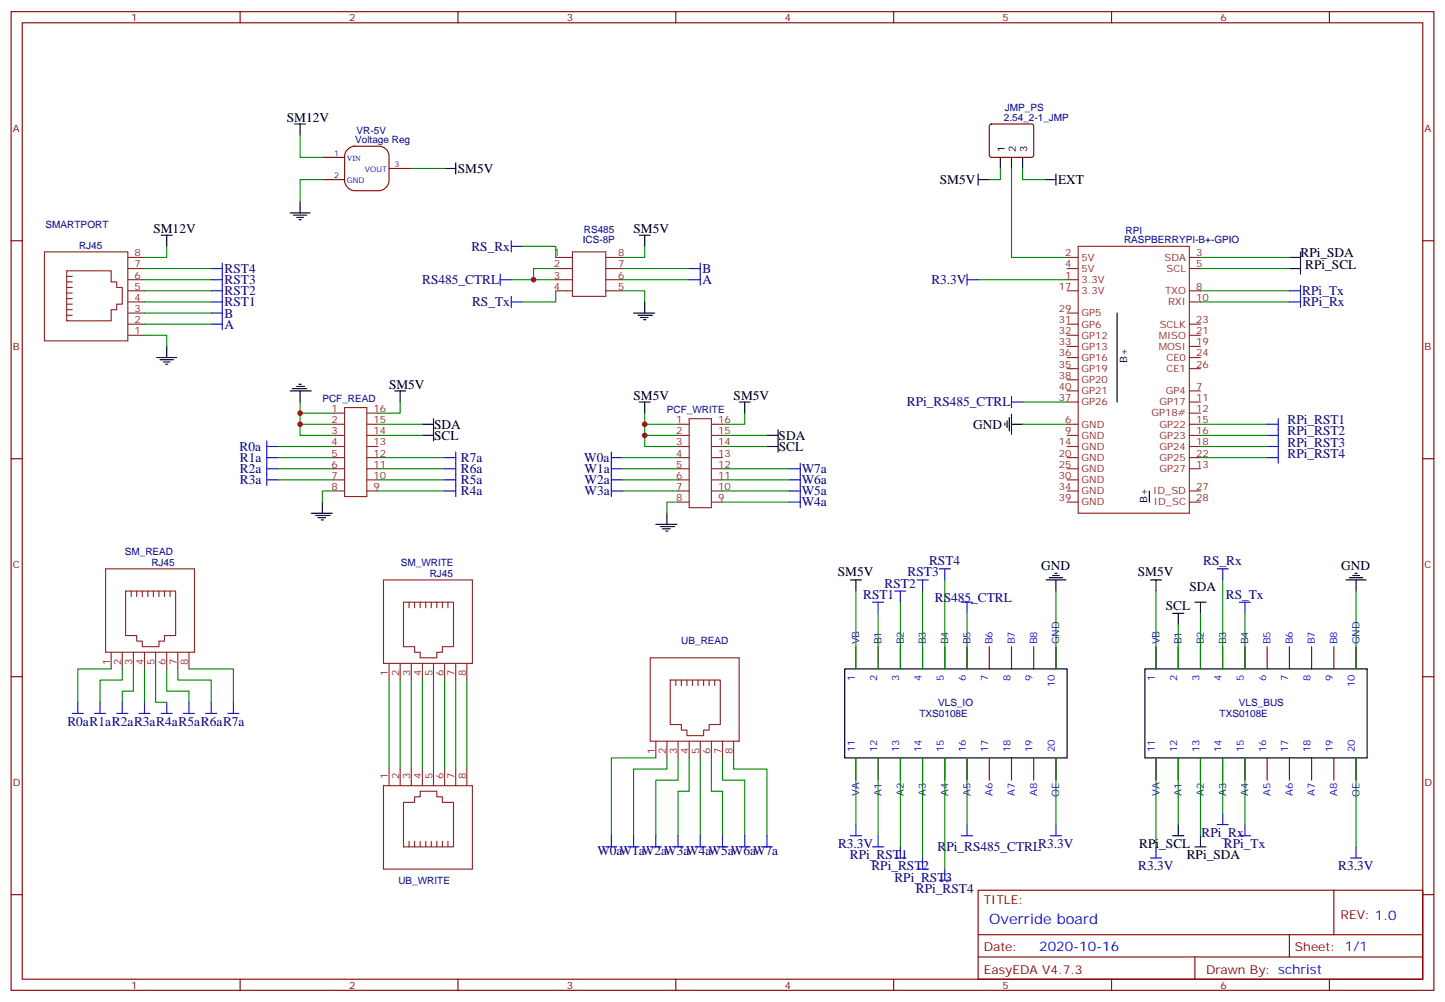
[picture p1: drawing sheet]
<svg xmlns="http://www.w3.org/2000/svg" width="459mm" height="318mm" viewBox="0 0 459 318" stroke-linecap="round" stroke-linejoin="round" font-family="sans-serif">
<g fill="none" stroke="#870000" stroke-width=".35">
<path d="M3.5 3.7h451.6v310.4h-451.6zM7.1 7.2h444.5v303.4h-444.5zM76.2 3.7v3.5M145.3 3.7v3.5M214.5 3.7v3.5M283.6 3.7v3.5M352.8 3.7v3.5M421.9 3.7v3.5M314.2 39.5l.5-.2h12.7l.5 .2 .2 .5-.1 9.5-.6 .4h-13l-.4-.7v-9.2zM3.5 76.4h3.6M451.6 76.4h3.5M3.5 145.5h3.6"/>
<path d="M451.6 145.5h3.5M3.5 214.7h3.6M271.6 205.1v7.1M278.7 205.1v7.1M285.8 205.1v7.1M292.8 205.1v7.1M299.9 205.1v7.1M306.9 205.1v7.1M314 205.1v7.1M321 205.1v7.1M328.1 205.1v7.1M335.1 205.1v7.1"/>
<path d="M366.9 205.1v7.1M373.9 205.1v7.1M381 205.1v7.1M388.1 205.1v7.1M395.1 205.1v7.1M402.2 205.1v7.1M409.2 205.1v7.1M416.3 205.1v7.1M423.3 205.1v7.1M430.4 205.1v7.1M451.6 214.7h3.5M271.6 240.4v7.1"/>
<path d="M278.7 240.4v7.1M285.8 240.4v7.1M292.8 240.4v7.1M299.9 240.4v7.1M306.9 240.4v7.1M314 240.4v7.1M321 240.4v7.1M328.1 240.4v7.1M335.1 240.4v7.1M366.9 240.4v7.1M373.9 240.4v7.1M381 240.4v7.1"/>
<path d="M388.1 240.4v7.1M395.1 240.4v7.1M402.2 240.4v7.1M409.2 240.4v7.1M416.3 240.4v7.1M423.3 240.4v7.1M430.4 240.4v7.1M3.5 283.8h3.6M310.4 282.4h141.2v28.2h-141.2zM310.4 296.5h141.2M409.2 296.5v7.1M423.3 282.4v14.1"/>
<path d="M451.6 283.8h3.5M76.2 310.6v3.5M145.3 310.6v3.5M214.5 310.6v3.5M283.6 310.6v3.5M310.4 303.6h141.2M352.8 310.6v3.5M379.2 303.6v7M421.9 310.6v3.5"/>
</g>
<g fill="none" stroke="#008700" stroke-width=".35">
<path d="M321 53.4v28.3h17.7M52.9 78.1v3.6h-7M165.8 78.1h10.6v3.6M204.6 78.1v3.6h-7M45.9 92.3h21.1M45.9 95.8h21.1M45.9 99.3h21.1M45.9 88.7h21.1M45.9 85.2h21.1M162.3 88.7h14.1M176.4 92.3v3.5h-10.6M176.4 85.2h-7.1v3.5"/>
<path d="M197.6 92.3h7v3.5M197.6 88.7h21.1M197.6 85.2h21.1M381 92.3h28.2M381 95.8h28.2M45.9 106.4h7v3.5M45.9 102.8h21.1M95.2 127.5v3.6h10.6M95.2 131.1v3.5h10.6M95.2 134.6v3.5h10.6M119.9 138.1h14.2M119.9 134.6h14.2"/>
<path d="M127 127.5v3.6h-7.1M204.6 138.1v3.5h10.6M204.6 134.6v3.5h10.6M204.6 131.1v3.5h10.6M229.3 138.1h14.1M236.4 131.1v3.5h-7.1M88.2 141.6h17.6M88.2 145.2h17.6M88.2 148.7h17.6M88.2 152.2h17.6M105.8 155.8h-3.5v3.5M119.9 145.2h21.2"/>
<path d="M119.9 148.7h21.2M119.9 152.2h21.2M119.9 155.8h21.2M197.6 145.2h17.6M197.6 148.7h17.6M197.6 152.2h17.6M197.6 155.8h17.6M215.2 159.3h-3.5v3.5M229.3 141.6h14.1M229.3 148.7h21.2M229.3 152.2h21.2M229.3 155.8h21.2"/>
<path d="M229.3 159.3h21.2M35.3 212.2h-10.6v10.6M38.8 212.2v3.5h-7.1v7.1M42.3 212.2v7.1h-3.5v3.5M45.9 212.2v10.6M49.4 212.2v10.6h3.5M52.9 212.2v7.1h7.1v3.5M56.4 212.2v3.5h10.6v7.1M60 212.2h14.1v10.6M123.5 215.7v28.2M127 215.7v28.2M130.5 215.7v28.2"/>
<path d="M134.1 215.7v28.2M137.6 215.7v28.2M141.1 215.7v28.2M144.6 215.7v28.2M148.2 215.7v28.2M208.1 240.4h-14.1v24.7M211.7 240.4v3.5h-10.6v21.2M215.2 240.4v7.1h-7.1v17.6M218.7 240.4v10.6h-3.5v14.1M222.2 240.4v24.7M225.8 240.4v10.6h3.5v14.1M229.3 240.4v7.1h7.1v17.6"/>
<path d="M232.8 240.4v3.5h10.6v21.2"/>
</g>
<g fill="none" stroke="#8c2424" stroke-width=".35">
<path d="M14.1 79.9h26.5v28.2h-26.5zM181.7 79.9h10.6v14.1h-10.6zM21.2 98.2h1.7M21.2 96.5h1.7M21.2 94.7h1.7M21.2 93h1.7M21.2 91.2h1.7M21.2 89.4h1.7M21.2 87.7h1.7M21.2 85.9h14.1v3.5h1.7v1.8h1.8v5.3h-1.8v1.7h-1.7v3.6h-14.1zM40.6 99.3h5.3M40.6 95.8h5.3"/>
<path d="M40.6 92.3h5.3M40.6 88.7h5.3M40.6 85.2h5.3M40.6 81.7h5.3M176.4 92.3h5.3M176.4 88.7h5.3M176.4 85.2h5.3M176.4 81.7h5.3M192.3 92.3h5.3M192.3 88.7h5.3M192.3 85.2h5.3M192.3 81.7h5.3"/>
<path d="M21.2 100h1.7M40.6 106.4h5.3M40.6 102.8h5.3M105.8 134.6h3.6M105.8 138.1h3.6M105.8 131.1h3.6M109.4 129.3h7v28.2h-7zM116.4 134.6h3.5M116.4 138.1h3.5M116.4 131.1h3.5M215.2 134.6h3.5M215.2 138.1h3.5"/>
<path d="M218.7 132.8h7.1v28.2h-7.1zM225.8 134.6h3.5M225.8 138.1h3.5M105.8 141.6h3.6M105.8 145.2h3.6M105.8 148.7h3.6M105.8 152.2h3.6M105.8 155.8h3.6M116.4 141.6h3.5M116.4 145.2h3.5M116.4 148.7h3.5M116.4 152.2h3.5"/>
<path d="M116.4 155.8h3.5M215.2 141.6h3.5M215.2 145.2h3.5M215.2 148.7h3.5M215.2 152.2h3.5M215.2 155.8h3.5M215.2 159.3h3.5M225.8 141.6h3.5M225.8 145.2h3.5M225.8 148.7h3.5M225.8 152.2h3.5M225.8 155.8h3.5"/>
<path d="M225.8 159.3h3.5M33.5 180.4h28.2v26.5h-28.2zM39.9 187.5h15.8v14.1h-3.5v1.8h-1.8v1.7h-5.2v-1.7h-1.8v-1.8h-3.5zM41.6 187.5v1.8M43.4 187.5v1.8M45.2 187.5v1.8M46.9 187.5v1.8M48.7 187.5v1.8M50.4 187.5v1.8M52.2 187.5v1.8M54 187.5v1.8M121.7 184h28.2v26.4h-28.2z"/>
<path d="M128.1 191h15.8v14.1h-3.5v1.8h-1.8v1.8h-5.3v-1.8h-1.7v-1.8h-3.5zM129.8 191v1.8M131.6 191v1.8M133.3 191v1.8M135.1 191v1.8M136.9 191v1.8M138.6 191v1.8M140.4 191v1.8M142.2 191v1.8M35.3 206.9v5.3M38.8 206.9v5.3M42.3 206.9v5.3"/>
<path d="M45.9 206.9v5.3M49.4 206.9v5.3M52.9 206.9v5.3M56.4 206.9v5.3M60 206.9v5.3M123.5 210.4v5.3M127 210.4v5.3M130.5 210.4v5.3M134.1 210.4v5.3M137.6 210.4v5.3M141.1 210.4v5.3M144.6 210.4v5.3"/>
<path d="M148.2 210.4v5.3M206.4 208.7h28.2v26.4h-28.2zM212.7 215.7h15.9v14.1h-3.5v1.8h-1.8v1.8h-5.3v-1.8h-1.7v-1.8h-3.6zM214.5 215.7v1.8M216.3 215.7v1.8M218 215.7v1.8M219.8 215.7v1.8M221.5 215.7v1.8M223.3 215.7v1.8M225.1 215.7v1.8M226.8 215.7v1.8M208.1 235.1v5.3"/>
<path d="M211.7 235.1v5.3M215.2 235.1v5.3M218.7 235.1v5.3M222.2 235.1v5.3M225.8 235.1v5.3M229.3 235.1v5.3M232.8 235.1v5.3M121.7 249.2h28.2v26.5h-28.2zM123.5 243.9v5.3M127 243.9v5.3M128.1 254.5h3.5v-1.7h1.7v-1.8h5.3v1.8h1.8v1.7h3.5v14.1h-15.8zM130.5 243.9v5.3"/>
<path d="M134.1 243.9v5.3M137.6 243.9v5.3M141.1 243.9v5.3M144.6 243.9v5.3M148.2 243.9v5.3M129.8 266.9v1.7M131.6 266.9v1.7M133.3 266.9v1.7M135.1 266.9v1.7M136.9 266.9v1.7M138.6 266.9v1.7M140.4 266.9v1.7"/>
<path d="M142.2 266.9v1.7"/>
</g>
<g fill="none" stroke="#00f" stroke-width=".35">
<path d="M162.3 78.1h3.5M162.3 76.4v3.5M67 88.7h3.6M67 92.3h3.6M67 95.8h3.6M67 99.3h3.6M67 85.2h3.6M70.6 83.4v21.2M158.7 88.7h3.6M158.7 87v3.5M162.3 95.8h3.5M162.3 94v3.5"/>
<path d="M218.7 88.7h3.5M218.7 85.2h3.5M222.2 83.4v7.1M306.9 88.7h3.5M306.9 87v3.5M409.2 92.3h3.5M409.2 95.8h3.5M412.7 90.5v7M67 102.8h3.6M84.7 139.9v14.1M321 127.5h3.6M321 125.8v3.5"/>
<path d="M402.2 134.6h3.5M402.2 138.1h3.5M405.7 132.8v14.1M84.7 148.7h3.5M84.7 152.2h3.5M84.7 145.2h3.5M84.7 141.6h3.5M141.1 148.7h3.5M141.1 152.2h3.5M141.1 155.8h3.5M141.1 145.2h3.5M144.6 143.4v14.1"/>
<path d="M194 143.4v14.1M194 148.7h3.6M194 152.2h3.6M194 155.8h3.6M194 145.2h3.6M250.5 148.7h3.5M250.5 152.2h3.5M250.5 155.8h3.5M250.5 159.3h3.5M254 146.9v14.1M402.2 145.2h3.5M402.2 141.6h3.5"/>
<path d="M22.9 226.3h3.6M24.7 222.8v3.5M30 226.3h3.5M31.7 222.8v3.5M37 226.3h3.6M38.8 222.8v3.5M44.1 226.3h3.5M45.9 222.8v3.5M51.2 226.3h3.5M52.9 222.8v3.5M58.2 226.3h3.5M60 222.8v3.5"/>
<path d="M65.3 226.3h3.5M67 222.8v3.5M72.3 226.3h3.5M74.1 222.8v3.5M192.3 268.6h3.5M194 265.1v3.5M199.3 268.6h3.5M201.1 265.1v3.5M206.4 268.6h3.5M208.1 265.1v3.5M213.4 268.6h3.6M215.2 265.1v3.5"/>
<path d="M220.5 268.6h3.5M222.2 265.1v3.5M227.5 268.6h3.6M229.3 265.1v3.5M234.6 268.6h3.5M236.4 265.1v3.5M241.7 268.6h3.5M243.4 265.1v3.5"/>
</g>
<g fill="none" stroke="#000" stroke-width=".35">
<path d="M317.5 49.9v3.5M321 49.9v3.5M324.6 49.9v3.5M331.6 57h3.5M335.1 55.2v3.5M51.2 74.6h3.5M52.9 74.6v3.5M202.8 74.6h3.6M204.6 74.6v3.5M412.7 79.9v7.1M201.1 99.3h6.7M204.6 95.8v3.5"/>
<path d="M409.2 81.7h3.5M409.2 85.2h3.5M49.7 113.4h6.4M50.8 114.1h4.2M51.9 114.8h2.1M52.6 115.5h.7M52.9 109.9v3.5M202.5 100h4.6M203.2 100.7h2.5M204.3 101.4h.7M92.1 124h6.7M92.8 123.3h4.6"/>
<path d="M94.2 122.6h2.5M94.9 121.9h.7M95.2 124v3.5M125.2 124h3.6M127 124v3.5M134.1 134.6h3.5M134.1 138.1h3.5M137.6 132.8v7.1M202.8 127.5h3.6M204.6 127.5v3.6M234.6 127.5h3.5M236.4 127.5v3.6"/>
<path d="M243.4 138.1h3.5M246.9 136.3v7.1M318.9 134.2v.7M319.6 133.5v2.1M320.3 132.5v4.2M321 134.6h3.6M321 131.4v6.4M102.3 159.3v3.5M243.4 141.6h3.5M98.8 162.8h6.7M100.2 163.5h4.6M100.9 164.2h2.5"/>
<path d="M102 164.9h.7M208.1 166.3h6.7M209.5 167h4.6M210.3 167.7h2.4M211.3 168.5h.7M211.7 162.8v3.5M268.1 212.2h70.6v28.2h-70.6zM363.4 212.2h70.5v28.2h-70.5z"/>
</g>
<path d="M110.2 47.6a3.4 3.4 0 0 1 2.3-1.2h7.8a3.2 3.2 0 0 1 3.2 3.2v7.7a3.4 3.4 0 0 1-3.2 3.2h-7.8a3.4 3.4 0 0 1-3.1-3.2v-7.7l.1-.8z" fill="#fff" stroke="#870000" stroke-width=".35"/>
<path d="M102.3 49.9h7.1M102.3 57h7.1M123.5 53.4h7" fill="none" stroke="#870000" stroke-width=".35"/>
<g fill="none" stroke="#000" stroke-width=".35">
<path d="M93.5 39.3h3.5M95.2 39.3v3.6M141.1 53.4h3.5M144.6 51.7v3.5M310.4 57h3.6M310.4 55.2v3.5M92.1 67.6h6.3M93.1 68.3h4.3M94.2 69h2.1M94.9 69.7h.7M95.2 64v3.6M354.5 99.3v28.2"/>
<path d="M364.8 155.8v3.5M269.9 184h3.5M271.6 184v3.5M332 184h6.3M333 183.3h4.3M334.1 182.6h2.1M334.8 181.9h.7M335.1 184v3.5M365.1 184h3.6M366.9 184v3.5M372.2 194.6h3.5M373.9 194.6v3.5"/>
<path d="M379.2 191h3.6M381 191v3.6M427.2 184h6.4M428.3 183.3h4.2M429.3 182.6h2.1M430 181.9h.7M430.4 184v3.5M372.2 265.1h3.5M373.9 261.6v3.5M379.2 268.6h3.6M381 265.1v3.5"/>
</g>
<g fill="none" stroke="#008700" stroke-width=".35">
<path d="M95.2 42.9v7h7.1M102.3 57h-7.1v7M130.5 53.4h10.6M317.5 53.4v3.6h-3.5M324.6 53.4v3.6h7M310.4 88.7h28.3M381 85.2h28.2M381 81.7h28.2M324.6 134.6h14.1M324.6 127.5h14.1M381 134.6h21.2M381 138.1h21.2"/>
<path d="M381 141.6h21.2M381 145.2h21.2M271.6 187.5v24.7M278.7 194.6v17.6M285.8 191v21.2M292.8 187.5v24.7M299.9 184v28.2M306.9 194.6v17.6M335.1 187.5v24.7M366.9 187.5v24.7M373.9 198.1v14.1M381 194.6v17.6"/>
<path d="M388.1 184v28.2M395.1 194.6v17.6M430.4 187.5v24.7M271.6 240.4v21.2M278.7 240.4v24.7M285.8 240.4v28.2M292.8 240.4v31.8M299.9 240.4v35.3M306.9 240.4v21.2M335.1 240.4v21.2M366.9 240.4v28.2M373.9 240.4v21.2"/>
<path d="M381 240.4v24.7M388.1 240.4v17.7M395.1 240.4v21.2M430.4 240.4v28.2"/>
</g>
<g fill="none" stroke="#8c2424" stroke-width=".35">
<path d="M342.2 78.1h35.3v84.7h-35.3zM338.7 88.7h3.5M338.7 81.7h3.5M338.7 85.2h3.5M338.7 92.3h3.5M338.7 99.3h3.5M377.5 81.7h3.5M377.5 85.2h3.5M377.5 92.3h3.5M377.5 95.8h3.5M338.7 109.9h3.5M338.7 106.4h3.5"/>
<path d="M338.7 102.8h3.5M338.7 116.9h3.5M338.7 113.4h3.5M377.5 109.9h3.5M377.5 106.4h3.5M377.5 102.8h3.5M377.5 116.9h3.5M377.5 113.4h3.5M338.7 124h3.5M338.7 138.1h3.5M338.7 127.5h3.5M338.7 134.6h3.5"/>
<path d="M338.7 120.5h3.5M377.5 124h3.5M377.5 138.1h3.5M377.5 127.5h3.5M377.5 134.6h3.5M377.5 131.1h3.5M338.7 148.7h3.5M338.7 145.2h3.5M338.7 141.6h3.5M338.7 152.2h3.5M338.7 155.8h3.5M338.7 159.3h3.5"/>
<path d="M377.5 148.7h3.5M377.5 145.2h3.5M377.5 141.6h3.5M377.5 155.8h3.5M377.5 159.3h3.5"/>
</g>
<g fill="none" stroke="#00f" stroke-width=".35">
<path d="M276.9 191h3.6M278.7 191v3.6M284 187.5h3.5M285.8 187.5v3.5M291 184h3.6M292.8 184v3.5M298.1 180.4h3.5M299.9 180.4v3.6M305.2 191h3.5M306.9 191v3.6M386.3 180.4h3.5M388.1 180.4v3.6"/>
<path d="M393.3 191h3.6M395.1 191v3.6M388.1 258.1v3.5M269.9 265.1h3.5M271.6 261.6v3.5M276.9 268.6h3.6M278.7 265.1v3.5M284 272.2h3.5M285.8 268.6v3.6M291 275.7h3.6M292.8 272.2v3.5M298.1 279.2h3.5"/>
<path d="M299.9 275.7v3.5M305.2 265.1h3.5M306.9 261.6v3.5M333.4 265.1h3.5M335.1 261.6v3.5M365.1 272.2h3.6M366.9 268.6v3.6M386.3 261.6h3.5M393.3 265.1h3.6M395.1 261.6v3.5M428.6 272.2h3.6M430.4 268.6v3.6"/>
</g>
<g fill="#c00">
<circle cx="204.6" cy="138.1" r=".88"/>
<circle cx="204.6" cy="134.6" r=".88"/>
<circle cx="95.3" cy="131.1" r=".88"/>
<circle cx="95.3" cy="134.6" r=".88"/>
<circle cx="169.3" cy="88.7" r=".88"/>
</g>
<text font-size="4.6" fill="#00f" x="314" y="293">Override board</text>
<g font-size="4.2">
<text x="91" y="38.6">SM12V</text>
<text x="145.3" y="54.9">SM5V</text>
<text x="298.3" y="58.4">SM5V</text>
<text x="335.8" y="58.4">EXT</text>
<text x="48.7" y="73.9">SM12V</text>
<text x="201.1" y="73.9">SM5V</text>
<text x="412.7" y="81.7">RPi_SDA</text>
<text x="414.3" y="85.2">RPi_SCL</text>
<text x="123.5" y="123.3">SM5V</text>
<text x="201.1" y="126.8">SM5V</text>
<text x="232.8" y="126.8">SM5V</text>
<text x="137.8" y="136">SDA</text>
<text x="308.9" y="136">GND</text>
<text x="137.8" y="139.5">SCL</text>
<text x="247.1" y="139.5">SDA</text>
<text x="247.2" y="143">SCL</text>
<text x="265.9" y="182.9">SM5V</text>
<text x="330.4" y="180.7">GND</text>
<text x="361.1" y="182.9">SM5V</text>
<text x="425.7" y="180.7">GND</text>
<text x="377.5" y="187.5">SDA</text>
<text x="370" y="193.4">SCL</text>
<text x="361.6" y="269.1">RPi_SCL</text>
<text x="376.7" y="272.6">RPi_SDA</text>
</g>
<g font-size="4.2" fill="#000080">
<text x="149.6" y="79.6">RS_Rx</text>
<text x="71.3" y="86.6">RST4</text>
<text x="222.9" y="86.6">B</text>
<text x="71.3" y="93.7">RST2</text>
<text x="71.3" y="90.1">RST3</text>
<text x="134" y="90.1">RS485_CTRL</text>
<text x="222.9" y="90.1">A</text>
<text x="295.6" y="90.1">R3.3V</text>
<text x="413.3" y="93.7">RPi_Tx</text>
<text x="71.2" y="100.7">B</text>
<text x="71.3" y="97.2">RST1</text>
<text x="149.8" y="97.2">RS_Tx</text>
<text x="413.4" y="97.2">RPi_Rx</text>
<text x="71.2" y="104.3">A</text>
<text x="287.8" y="128.9">RPi_RS485_CTRL</text>
<text x="408.6" y="134.6">RPi_RST1</text>
<text x="76" y="143.1">R0a</text>
<text x="408.6" y="141.6">RPi_RST3</text>
<text x="408.6" y="138.1">RPi_RST2</text>
<text x="76.1" y="146.6">R1a</text>
<text x="146.3" y="146.6">R7a</text>
<text x="185.4" y="146.6">W0a</text>
<text x="408.6" y="145.2">RPi_RST4</text>
<text x="76.1" y="150.1">R2a</text>
<text x="76.1" y="153.6">R3a</text>
<text x="146.3" y="153.6">R5a</text>
<text x="146.3" y="150.1">R6a</text>
<text x="185.5" y="153.6">W2a</text>
<text x="185.5" y="150.1">W1a</text>
<text x="254.5" y="150.1">W7a</text>
<text x="254.5" y="153.6">W6a</text>
<text x="146.3" y="157.1">R4a</text>
<text x="185.5" y="157.1">W3a</text>
<text x="254.5" y="157.1">W5a</text>
<text x="254.5" y="160.7">W4a</text>
<text x="294.9" y="179.3">RST4</text>
<text x="381.9" y="179.3">RS_Rx</text>
<text x="288" y="182.9">RST3</text>
<text x="273.9" y="189.9">RST1</text>
<text x="280.8" y="186.4">RST2</text>
<text x="296.7" y="191">RS485_CTRL</text>
<text x="389.1" y="189.9">RS_Tx</text>
<text x="21.4" y="230.4">R0aR1aR2aR3aR4aR5aR6aR7a</text>
<text x="266" y="269.1">R3.3V</text>
<text x="381.3" y="265.5">RPi_Rx</text>
<text x="388.5" y="269.1">RPi_Tx</text>
<text x="189.6" y="271.4">W0aW1aW2aW3aW4aW5aW6aW7a</text>
<text x="269.7" y="272.6">RPi_RST1</text>
<text x="297.6" y="270.1">RPi_RS485_CTRLR3.3V</text>
<text x="276.6" y="276.1">RPi_RST2</text>
<text x="283.9" y="279.6">RPi_RST3</text>
<text x="361.2" y="276.1">R3.3V</text>
<text x="424.7" y="276.1">R3.3V</text>
<text x="290.7" y="283.2">RPi_RST4</text>
</g>
<text font-size="4.2" fill="#00f" x="329.8" y="301.8">2020-10-16</text>
<g font-size="3.9" fill="#800">
<text x="312.2" y="286.6">TITLE:</text>
<text x="425.4" y="291.6">REV: 1.0</text>
<text x="312.2" y="301.8">Date:</text>
<text x="411" y="301.8">Sheet: 1/1</text>
<text x="312.2" y="308.9">EasyEDA V4.7.3</text>
<text x="382.8" y="308.9">Drawn By: schrist</text>
</g>
<g font-size="3.2" fill="#800">
<text x="41.6" y="6.7">1</text>
<text x="110.8" y="6.7">2</text>
<text x="179.9" y="6.7">3</text>
<text x="249.1" y="6.7">4</text>
<text x="318.2" y="6.7">5</text>
<text x="387.3" y="6.7">6</text>
<text x="4.1" y="41.8">A</text>
<text x="452.1" y="41.8">A</text>
<text x="4.1" y="110.9">B</text>
<text x="452.1" y="110.9">B</text>
<text x="4.1" y="180.1">C</text>
<text x="452.1" y="180.1">C</text>
<text x="4.1" y="249.2">D</text>
<text x="452.1" y="249.2">D</text>
<text x="41.6" y="313.6">1</text>
<text x="110.8" y="313.6">2</text>
<text x="179.9" y="313.6">3</text>
<text x="249.1" y="313.6">4</text>
<text x="318.2" y="313.6">5</text>
<text x="387.3" y="313.6">6</text>
</g>
<g font-size="3.2" fill="#000080">
<text x="319" y="35.1">JMP_PS</text>
<text x="318.6" y="38.3">2.54_2-1_JMP</text>
<text x="112.7" y="45.3">Voltage Reg</text>
<text x="113.2" y="42.4">VR-5V</text>
<text x="14.5" y="72.4">SMARTPORT</text>
<text x="184.9" y="77.1">ICS-8P</text>
<text x="185.3" y="73.9">RS485</text>
<text x="356.7" y="77.1">RASPBERRYPI-B+-GPIO</text>
<text x="357.2" y="74.1">RPI</text>
<text x="25.1" y="78.8">RJ45</text>
<text x="102.3" y="127.5">PCF_READ</text>
<text x="211.7" y="131.1">PCF_WRITE</text>
<text x="39.6" y="176.2">SM_READ</text>
<text x="48" y="179.4">RJ45</text>
<text x="127.2" y="179.5">SM_WRITE</text>
<text x="136.4" y="182.9">RJ45</text>
<text x="216.2" y="204.4">UB_READ</text>
<text x="291.8" y="227.5">TXS0108E</text>
<text x="297.7" y="224">VLS_IO</text>
<text x="387.1" y="227.5">TXS0108E</text>
<text x="393.2" y="224">VLS_BUS</text>
<text x="126.4" y="280.3">UB_WRITE</text>
</g>
<g font-size="3.2">
<text x="318.9" y="48.2" transform="rotate(-90 318.9 48.2)">1</text>
<text x="322.4" y="48.2" transform="rotate(-90 322.4 48.2)">2</text>
<text x="326" y="48.2" transform="rotate(-90 326 48.2)">3</text>
<text x="357.7" y="115.2" transform="rotate(-90 357.7 115.2)">B+</text>
<text x="364.1" y="159.6" transform="rotate(-90 364.1 159.6)">B+</text>
</g>
<g font-size="3.2" fill="#8d2323">
<text x="42.7" y="81.3">8</text>
<text x="175.8" y="81.3">1</text>
<text x="196.1" y="81.3">8</text>
<text x="338.1" y="81.3">2</text>
<text x="343.3" y="82.7">5V</text>
<text x="369.6" y="82.7">SDA</text>
<text x="379.6" y="81.3">3</text>
<text x="42.7" y="88.4">6</text>
<text x="42.7" y="84.8">7</text>
<text x="175.8" y="84.8">2</text>
<text x="175.8" y="88.4">3</text>
<text x="196.1" y="88.4">6</text>
<text x="196.1" y="84.8">7</text>
<text x="338.1" y="88.4">1</text>
<text x="338.1" y="84.8">4</text>
<text x="343.3" y="89.8">3.3V</text>
<text x="343.3" y="86.3">5V</text>
<text x="370.3" y="86.3">SCL</text>
<text x="379.6" y="84.8">5</text>
<text x="42.7" y="95.4">4</text>
<text x="42.7" y="91.9">5</text>
<text x="175.8" y="91.9">4</text>
<text x="196.1" y="91.9">5</text>
<text x="336" y="91.9">17</text>
<text x="343.3" y="93.3">3.3V</text>
<text x="369.8" y="93.3">TXO</text>
<text x="379.6" y="95.4">10</text>
<text x="379.6" y="91.9">8</text>
<text x="42.7" y="99">3</text>
<text x="336" y="99">29</text>
<text x="343.3" y="100.4">GP5</text>
<text x="370.7" y="96.8">RXI</text>
<text x="42.7" y="106">1</text>
<text x="42.7" y="102.5">2</text>
<text x="336" y="102.5">31</text>
<text x="336" y="106">32</text>
<text x="343.3" y="103.9">GP6</text>
<text x="343.3" y="107.4">GP12</text>
<text x="367.7" y="107.4">MISO</text>
<text x="368.1" y="103.9">SCLK</text>
<text x="379.6" y="106">21</text>
<text x="379.6" y="102.5">23</text>
<text x="336" y="109.5">33</text>
<text x="336" y="113.1">36</text>
<text x="343.3" y="110.9">GP13</text>
<text x="367.7" y="110.9">MOSI</text>
<text x="379.6" y="109.5">19</text>
<text x="379.6" y="113.1">24</text>
<text x="336" y="116.6">35</text>
<text x="343.3" y="118">GP19</text>
<text x="343.3" y="114.5">GP16</text>
<text x="370.2" y="118">CE1</text>
<text x="370.2" y="114.5">CE0</text>
<text x="379.6" y="116.6">26</text>
<text x="336" y="120.1">38</text>
<text x="336" y="123.6">40</text>
<text x="343.3" y="121.5">GP20</text>
<text x="343.3" y="125.1">GP21</text>
<text x="370" y="125.1">GP4</text>
<text x="379.6" y="123.6">7</text>
<text x="105.2" y="130.7">1</text>
<text x="118.5" y="130.7">16</text>
<text x="336" y="127.2">37</text>
<text x="343.3" y="128.6">GP26</text>
<text x="368" y="128.6">GP17</text>
<text x="379.6" y="127.2">11</text>
<text x="379.6" y="130.7">12</text>
<text x="105.2" y="134.2">2</text>
<text x="105.2" y="137.8">3</text>
<text x="118.5" y="137.8">14</text>
<text x="118.5" y="134.2">15</text>
<text x="214.6" y="134.2">1</text>
<text x="214.6" y="137.8">2</text>
<text x="227.9" y="137.8">15</text>
<text x="227.9" y="134.2">16</text>
<text x="338.1" y="137.8">9</text>
<text x="338.1" y="134.2">6</text>
<text x="343.3" y="135.6">GND</text>
<text x="365.4" y="132.1">GP18#</text>
<text x="368" y="135.6">GP22</text>
<text x="379.6" y="134.2">15</text>
<text x="379.6" y="137.8">16</text>
<text x="105.2" y="141.3">4</text>
<text x="118.5" y="141.3">13</text>
<text x="214.6" y="141.3">3</text>
<text x="227.9" y="141.3">14</text>
<text x="336" y="141.3">14</text>
<text x="343.3" y="139.2">GND</text>
<text x="343.3" y="142.7">GND</text>
<text x="368" y="142.7">GP24</text>
<text x="368" y="139.2">GP23</text>
<text x="379.6" y="141.3">18</text>
<text x="105.2" y="144.8">5</text>
<text x="105.2" y="148.3">6</text>
<text x="118.5" y="148.3">11</text>
<text x="118.5" y="144.8">12</text>
<text x="214.6" y="144.8">4</text>
<text x="214.6" y="148.3">5</text>
<text x="227.9" y="148.3">12</text>
<text x="227.9" y="144.8">13</text>
<text x="336" y="148.3">25</text>
<text x="336" y="144.8">20</text>
<text x="343.3" y="149.8">GND</text>
<text x="343.3" y="146.2">GND</text>
<text x="368" y="149.8">GP27</text>
<text x="368" y="146.2">GP25</text>
<text x="379.6" y="148.3">13</text>
<text x="379.6" y="144.8">22</text>
<text x="105.2" y="151.9">7</text>
<text x="105.2" y="155.4">8</text>
<text x="118.5" y="155.4">9</text>
<text x="118.5" y="151.9">10</text>
<text x="214.6" y="151.9">6</text>
<text x="214.6" y="155.4">7</text>
<text x="227.9" y="155.4">10</text>
<text x="227.9" y="151.9">11</text>
<text x="336" y="151.9">30</text>
<text x="336" y="155.4">34</text>
<text x="343.3" y="153.3">GND</text>
<text x="379.6" y="155.4">27</text>
<text x="214.6" y="158.9">8</text>
<text x="227.9" y="158.9">9</text>
<text x="336" y="158.9">39</text>
<text x="343.3" y="156.8">GND</text>
<text x="343.3" y="160.3">GND</text>
<text x="366" y="156.8">ID_SD</text>
<text x="366.2" y="160.3">ID_SC</text>
<text x="379.6" y="158.9">28</text>
<text x="34.9" y="211" transform="rotate(-90 34.9 211)">1</text>
<text x="38.5" y="211" transform="rotate(-90 38.5 211)">2</text>
<text x="42" y="211" transform="rotate(-90 42 211)">3</text>
<text x="45.5" y="211" transform="rotate(-90 45.5 211)">4</text>
<text x="49" y="211" transform="rotate(-90 49 211)">5</text>
<text x="52.6" y="211" transform="rotate(-90 52.6 211)">6</text>
<text x="56.1" y="211" transform="rotate(-90 56.1 211)">7</text>
<text x="59.6" y="211" transform="rotate(-90 59.6 211)">8</text>
<text x="123.1" y="214.6" transform="rotate(-90 123.1 214.6)">1</text>
<text x="126.6" y="214.6" transform="rotate(-90 126.6 214.6)">2</text>
<text x="130.2" y="214.6" transform="rotate(-90 130.2 214.6)">3</text>
<text x="133.7" y="214.6" transform="rotate(-90 133.7 214.6)">4</text>
<text x="137.2" y="214.6" transform="rotate(-90 137.2 214.6)">5</text>
<text x="140.8" y="214.6" transform="rotate(-90 140.8 214.6)">6</text>
<text x="144.3" y="214.6" transform="rotate(-90 144.3 214.6)">7</text>
<text x="147.8" y="214.6" transform="rotate(-90 147.8 214.6)">8</text>
<text x="207.8" y="239.3" transform="rotate(-90 207.8 239.3)">1</text>
<text x="211.3" y="239.3" transform="rotate(-90 211.3 239.3)">2</text>
<text x="214.8" y="239.3" transform="rotate(-90 214.8 239.3)">3</text>
<text x="218.4" y="239.3" transform="rotate(-90 218.4 239.3)">4</text>
<text x="221.9" y="239.3" transform="rotate(-90 221.9 239.3)">5</text>
<text x="225.4" y="239.3" transform="rotate(-90 225.4 239.3)">6</text>
<text x="229" y="239.3" transform="rotate(-90 229 239.3)">7</text>
<text x="232.5" y="239.3" transform="rotate(-90 232.5 239.3)">8</text>
<text x="123.1" y="247.1" transform="rotate(-90 123.1 247.1)">1</text>
<text x="126.6" y="247.1" transform="rotate(-90 126.6 247.1)">2</text>
<text x="130.2" y="247.1" transform="rotate(-90 130.2 247.1)">3</text>
<text x="133.7" y="247.1" transform="rotate(-90 133.7 247.1)">4</text>
<text x="137.2" y="247.1" transform="rotate(-90 137.2 247.1)">5</text>
<text x="140.8" y="247.1" transform="rotate(-90 140.8 247.1)">6</text>
<text x="144.3" y="247.1" transform="rotate(-90 144.3 247.1)">7</text>
<text x="147.8" y="247.1" transform="rotate(-90 147.8 247.1)">8</text>
</g>
<g font-size="3.2" fill="#00f">
<text x="272.7" y="204.4" transform="rotate(-90 272.7 204.4)">VB</text>
<text x="279.8" y="204.4" transform="rotate(-90 279.8 204.4)">B1</text>
<text x="286.8" y="204.4" transform="rotate(-90 286.8 204.4)">B2</text>
<text x="293.9" y="204.4" transform="rotate(-90 293.9 204.4)">B3</text>
<text x="300.9" y="204.4" transform="rotate(-90 300.9 204.4)">B4</text>
<text x="308" y="204.4" transform="rotate(-90 308 204.4)">B5</text>
<text x="315" y="204.4" transform="rotate(-90 315 204.4)">B6</text>
<text x="322.1" y="204.4" transform="rotate(-90 322.1 204.4)">B7</text>
<text x="329.1" y="204.4" transform="rotate(-90 329.1 204.4)">B8</text>
<text x="336.2" y="204.4" transform="rotate(-90 336.2 204.4)">GND</text>
<text x="367.9" y="204.4" transform="rotate(-90 367.9 204.4)">VB</text>
<text x="375" y="204.4" transform="rotate(-90 375 204.4)">B1</text>
<text x="382.1" y="204.4" transform="rotate(-90 382.1 204.4)">B2</text>
<text x="389.1" y="204.4" transform="rotate(-90 389.1 204.4)">B3</text>
<text x="396.2" y="204.4" transform="rotate(-90 396.2 204.4)">B4</text>
<text x="403.2" y="204.4" transform="rotate(-90 403.2 204.4)">B5</text>
<text x="410.3" y="204.4" transform="rotate(-90 410.3 204.4)">B6</text>
<text x="417.3" y="204.4" transform="rotate(-90 417.3 204.4)">B7</text>
<text x="424.4" y="204.4" transform="rotate(-90 424.4 204.4)">B8</text>
<text x="431.4" y="204.4" transform="rotate(-90 431.4 204.4)">GND</text>
<text x="271.3" y="216" transform="rotate(-90 271.3 216)">1</text>
<text x="278.3" y="216" transform="rotate(-90 278.3 216)">2</text>
<text x="285.4" y="216" transform="rotate(-90 285.4 216)">3</text>
<text x="292.5" y="216" transform="rotate(-90 292.5 216)">4</text>
<text x="299.5" y="216" transform="rotate(-90 299.5 216)">5</text>
<text x="306.6" y="216" transform="rotate(-90 306.6 216)">6</text>
<text x="313.6" y="216" transform="rotate(-90 313.6 216)">7</text>
<text x="320.7" y="216" transform="rotate(-90 320.7 216)">8</text>
<text x="327.7" y="216" transform="rotate(-90 327.7 216)">9</text>
<text x="366.5" y="216" transform="rotate(-90 366.5 216)">1</text>
<text x="373.6" y="216" transform="rotate(-90 373.6 216)">2</text>
<text x="380.6" y="216" transform="rotate(-90 380.6 216)">3</text>
<text x="387.7" y="216" transform="rotate(-90 387.7 216)">4</text>
<text x="394.8" y="216" transform="rotate(-90 394.8 216)">5</text>
<text x="401.8" y="216" transform="rotate(-90 401.8 216)">6</text>
<text x="408.9" y="216" transform="rotate(-90 408.9 216)">7</text>
<text x="415.9" y="216" transform="rotate(-90 415.9 216)">8</text>
<text x="423" y="216" transform="rotate(-90 423 216)">9</text>
<text x="334.8" y="218" transform="rotate(-90 334.8 218)">10</text>
<text x="430" y="218" transform="rotate(-90 430 218)">10</text>
<text x="271.3" y="238.7" transform="rotate(-90 271.3 238.7)">11</text>
<text x="278.3" y="238.7" transform="rotate(-90 278.3 238.7)">12</text>
<text x="285.4" y="238.7" transform="rotate(-90 285.4 238.7)">13</text>
<text x="292.5" y="238.7" transform="rotate(-90 292.5 238.7)">14</text>
<text x="299.5" y="238.7" transform="rotate(-90 299.5 238.7)">15</text>
<text x="306.6" y="238.7" transform="rotate(-90 306.6 238.7)">16</text>
<text x="313.6" y="238.7" transform="rotate(-90 313.6 238.7)">17</text>
<text x="320.7" y="238.7" transform="rotate(-90 320.7 238.7)">18</text>
<text x="327.7" y="238.7" transform="rotate(-90 327.7 238.7)">19</text>
<text x="334.8" y="238.7" transform="rotate(-90 334.8 238.7)">20</text>
<text x="366.5" y="238.7" transform="rotate(-90 366.5 238.7)">11</text>
<text x="373.6" y="238.7" transform="rotate(-90 373.6 238.7)">12</text>
<text x="380.6" y="238.7" transform="rotate(-90 380.6 238.7)">13</text>
<text x="387.7" y="238.7" transform="rotate(-90 387.7 238.7)">14</text>
<text x="394.8" y="238.7" transform="rotate(-90 394.8 238.7)">15</text>
<text x="401.8" y="238.7" transform="rotate(-90 401.8 238.7)">16</text>
<text x="408.9" y="238.7" transform="rotate(-90 408.9 238.7)">17</text>
<text x="415.9" y="238.7" transform="rotate(-90 415.9 238.7)">18</text>
<text x="423" y="238.7" transform="rotate(-90 423 238.7)">19</text>
<text x="430" y="238.7" transform="rotate(-90 430 238.7)">20</text>
<text x="272.7" y="252.5" transform="rotate(-90 272.7 252.5)">VA</text>
<text x="279.8" y="252.4" transform="rotate(-90 279.8 252.4)">A1</text>
<text x="286.8" y="252.4" transform="rotate(-90 286.8 252.4)">A2</text>
<text x="293.9" y="252.4" transform="rotate(-90 293.9 252.4)">A3</text>
<text x="300.9" y="252.4" transform="rotate(-90 300.9 252.4)">A4</text>
<text x="308" y="252.4" transform="rotate(-90 308 252.4)">A5</text>
<text x="315" y="252.4" transform="rotate(-90 315 252.4)">A6</text>
<text x="322.1" y="252.4" transform="rotate(-90 322.1 252.4)">A7</text>
<text x="329.1" y="252.4" transform="rotate(-90 329.1 252.4)">A8</text>
<text x="336.2" y="252.7" transform="rotate(-90 336.2 252.7)">OE</text>
<text x="367.9" y="252.5" transform="rotate(-90 367.9 252.5)">VA</text>
<text x="375" y="252.4" transform="rotate(-90 375 252.4)">A1</text>
<text x="382.1" y="252.4" transform="rotate(-90 382.1 252.4)">A2</text>
<text x="389.1" y="252.4" transform="rotate(-90 389.1 252.4)">A3</text>
<text x="396.2" y="252.4" transform="rotate(-90 396.2 252.4)">A4</text>
<text x="403.2" y="252.4" transform="rotate(-90 403.2 252.4)">A5</text>
<text x="410.3" y="252.4" transform="rotate(-90 410.3 252.4)">A6</text>
<text x="417.3" y="252.4" transform="rotate(-90 417.3 252.4)">A7</text>
<text x="424.4" y="252.4" transform="rotate(-90 424.4 252.4)">A8</text>
<text x="431.4" y="252.7" transform="rotate(-90 431.4 252.7)">OE</text>
</g>
<g font-size="2.5" fill="#00f">
<text x="106" y="49.6">1</text>
<text x="110.1" y="51">VIN</text>
<text x="125.2" y="53.1">3</text>
<text x="106" y="56.6">2</text>
<text x="110.1" y="58">GND</text>
<text x="115.8" y="54.5">VOUT</text>
</g>
</svg>
